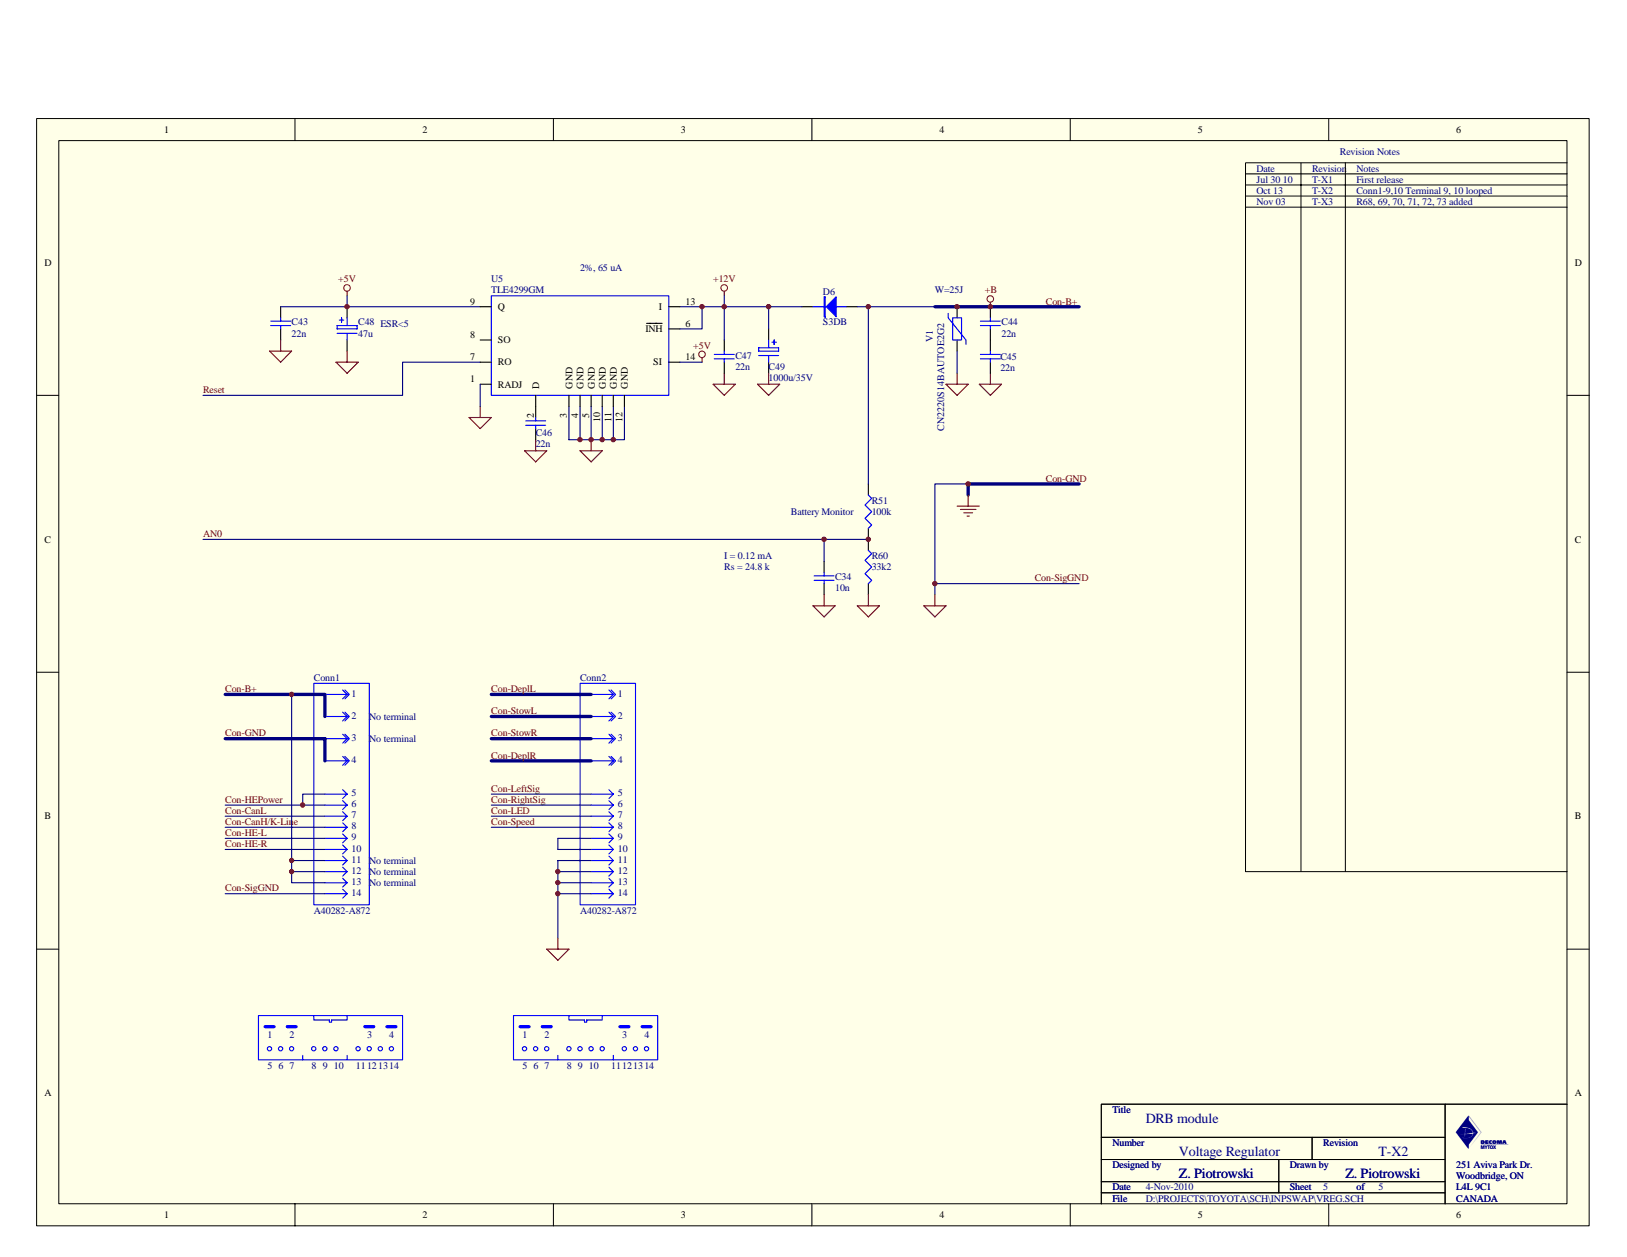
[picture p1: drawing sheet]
<svg xmlns="http://www.w3.org/2000/svg" width="279mm" height="216mm" viewBox="0 0 279 216" stroke-linecap="round" stroke-linejoin="round" font-family="sans-serif">
<path d="M6.3 20.4h266.6v190.1h-266.6z" fill="#ffffe8"/>
<g fill="none" stroke="#000" stroke-width=".17">
<path d="M6.3 20.4h266.6v190.1h-266.6zM10.1 24.2h259v182.6h-259zM50.7 20.4v3.8M95 20.4v3.8M139.4 20.4v3.8M183.8 20.4v3.8M213.9 31.8h55.2M213.9 33.7h55.2M213.9 35.6h55.2M223.4 28v121.7M228.2 20.4v3.8M231 28v121.7"/>
<path d="M269.1 28h-55.2v121.7h55.2M6.3 67.9h3.8M269.1 67.9h3.8M6.3 115.5h3.8M269.1 115.5h3.8M6.3 163h3.8M269.1 163h3.8M189.1 195.3h59.1M189.1 199.2h59.1M219.6 199.2v5.7M225.3 195.3v3.9M248.2 189.7h-59.1v17.1"/>
<path d="M269.1 189.7h-20.9v17.1M50.7 206.8v3.8M95 206.8v3.8M139.4 206.8v3.8M183.8 206.8v3.8M189.1 204.9h59.1M189.1 203h59.1M228.2 206.8v3.8"/>
</g>
<g fill="none" stroke="#800000" stroke-width=".17">
<circle cx="59.6" cy="49.5" r=".57"/>
<circle cx="124.4" cy="49.5" r=".57"/>
<circle cx="170.1" cy="51.3" r=".56"/>
<circle cx="120.5" cy="60.9" r=".57"/>
</g>
<g fill="none" stroke="#800000" stroke-width=".19">
<path d="M48.2 58.4v1.9M59.6 50v.8M124.4 50v.8M170.1 51.9v.8M46.3 60.3h3.8l-1.9 1.9zM57.7 62.2h3.8l-1.9 1.9zM59.6 60.3v1.9M80.6 71.7h3.8l-1.9 1.9zM82.5 69.8v1.9M90.1 77.4h3.8l-1.9 1.9zM92 75.5v1.9M99.6 77.4h3.8l-1.9 1.9z"/>
<path d="M101.5 75.5v1.9M120.6 61.4v.8M122.5 66h3.8l-1.9 1.9zM124.4 64.1v1.9M130.1 66h3.8l-1.9 1.9zM132 64.1v1.9M162.5 66h3.8l-1.9 1.9zM164.4 64.1v1.9M168.2 66h3.8l-1.9 1.9zM170.1 64.1v1.9M164.4 86.9h3.8M164.9 87.5h2.7"/>
<path d="M165.5 88.1h1.5M166.1 88.6h.4M166.3 85v1.9M139.6 104.1h3.8l-1.9 1.9zM141.5 102.2v1.9M147.2 104.1h3.8l-1.9 1.9zM149.1 102.2v1.9M158.6 104.1h3.9l-2 1.9zM160.5 102.2v1.9M93.9 163h3.8l-1.9 1.9zM95.8 161.1v1.9"/>
</g>
<g fill="none" stroke="#000" stroke-width=".19">
<path d="M213.9 29.9h55.2M48.2 52.7v1.9M48.2 56.5v1.9M59.6 52.7v1.9M59.6 58.4v1.9M82.5 52.7h1.9M82.5 58.4h1.9M111 55.5h2.7M114.9 52.7h1.9M114.9 56.5h1.9M124.4 58.4v1.9M132 56.5v1.9"/>
<path d="M137.7 52.7h1.9M145.3 52.7h1.9M164.4 52.7v1.9M164.4 58.4v1.9M170.1 52.7v1.9M170.1 56.5v3.8M82.5 62.2h1.9M82.5 66h1.9M92 67.9v3.8M92 73.6v1.9M97.7 67.9v1.9M99.6 67.9v1.9"/>
<path d="M101.5 67.9v1.9M103.4 67.9v1.9M105.3 67.9v1.9M107.2 67.9v1.9M114.9 62.2h1.9M124.4 62.2v1.9M132 62.2v1.9M170.1 62.2v1.9M141.5 96.4v1.9M149.1 83.1v1.9M149.1 90.7v3.8M141.5 100.2v2"/>
<path d="M149.1 100.2v2"/>
</g>
<g fill="none" stroke="#00f" stroke-width=".19">
<path d="M46.5 55.9h3.4M46.5 55.2h3.4M48.2 54.6v.6M48.2 55.9v.6M57.9 55.9h3.4v.6h-3.4zM57.9 57.3h3.4M58.3 55h.7M58.7 54.6v.8M59.6 54.6v1.3M59.6 57.3v1.1M84.4 50.8h30.5v17.1h-30.5zM130.3 59.7h3.4v.6h-3.4z"/>
<path d="M132 58.4v1.3M132.6 58.8h.7M132.9 58.4v.8M139.6 52.7h5.7M162.8 53.8v.8l3.1 3.8v.8M163.6 54.6h1.5v3.8h-1.5zM168.4 55.9h3.4M168.4 55.2h3.4M170.1 54.6v.6M170.1 55.9v.6M90.3 73h3.4M90.3 72.3h3.4"/>
<path d="M92 71.7v.6M92 73v.6M122.7 61.6h3.4M122.7 60.9h3.4M124.4 60.3v.6M124.4 61.6v.6M130.3 61.1h3.4M132 61.1v1.1M168.4 61.6h3.4M168.4 60.9h3.4M170.1 60.3v.6M170.1 61.6v.6"/>
<path d="M139.8 99.7h3.4M139.8 98.9h3.4M141.5 98.3v.6M141.5 99.7v.5M149.1 85l.6 .6-1.2 1.1 1.2 1.2-1.2 1.1 1.2 1.2-.6 .5M149.1 94.5l.6 .6-1.2 1.1 1.2 1.2-1.2 1.1 1.2 1.2-.6 .5M53.9 117.4h9.5v38h-9.5zM55.8 119.3h3.8M58.8 118.5l.8 .8M59.2 118.5l.8 .8-.8 .7M59.6 119.3l-.8 .7M99.6 117.4h9.5v38h-9.5z"/>
<path d="M101.5 119.3h3.8M104.6 118.5l.7 .8M104.9 118.5l.8 .8-.8 .7M105.3 119.3l-.7 .7M55.8 136.4h3.8M55.8 138.3h3.8M55.8 123.1h3.8M55.8 126.9h3.8M55.8 130.7h3.8M58.8 135.6l.8 .8M58.8 137.5l.8 .8M58.8 139.4l.8 .8"/>
<path d="M58.8 122.3l.8 .8M58.8 126.1l.8 .8M58.8 129.9l.8 .8M59.2 122.3l.8 .8-.8 .7M59.2 126.1l.8 .8-.8 .7M59.2 129.9l.8 .8-.8 .7M59.6 136.4l-.8 .8M59.6 138.3l-.8 .7M59.6 123.1l-.8 .7M59.6 126.9l-.8 .7M59.6 130.7l-.8 .7M101.5 136.4h3.8"/>
<path d="M101.5 138.3h3.8M101.5 123.1h3.8M101.5 126.9h3.8M101.5 130.7h3.8M104.6 135.6l.7 .8M104.6 137.5l.7 .8M104.6 139.4l.7 .8M104.6 122.3l.7 .8M104.6 126.1l.7 .8M104.6 129.9l.7 .8M104.9 122.3l.8 .8-.8 .7M104.9 126.1l.8 .8-.8 .7"/>
<path d="M104.9 129.9l.8 .8-.8 .7M105.3 136.4l-.7 .8M105.3 138.3l-.7 .7M105.3 123.1l-.7 .7M105.3 126.9l-.7 .7M105.3 130.7l-.7 .7M55.8 140.2h3.8M55.8 142.1h3.8M55.8 144h3.8M55.8 145.9h3.8M55.8 147.8h3.8M55.8 149.7h3.8"/>
<path d="M55.8 151.6h3.8M55.8 153.5h3.8M58.8 141.3l.8 .8M58.8 143.2l.8 .8M58.8 145.1l.8 .8M58.8 147l.8 .8M58.8 148.9l.8 .8M58.8 150.9l.8 .7M58.8 152.7l.8 .8M59.6 140.2l-.8 .7M59.6 142.1l-.8 .8M59.6 144l-.8 .8"/>
<path d="M59.6 145.9l-.8 .8M59.6 147.8l-.8 .8M59.6 149.7l-.8 .8M59.6 151.6l-.8 .8M59.6 153.5l-.8 .8M101.5 140.2h3.8M101.5 142.1h3.8M101.5 144h3.8M101.5 145.9h3.8M101.5 147.8h3.8M101.5 149.7h3.8M101.5 151.6h3.8"/>
<path d="M101.5 153.5h3.8M104.6 141.3l.7 .8M104.6 143.2l.7 .8M104.6 145.1l.7 .8M104.6 147l.7 .8M104.6 148.9l.7 .8M104.6 150.9l.7 .7M104.6 152.7l.7 .8M105.3 140.2l-.7 .7M105.3 142.1l-.7 .8M105.3 144l-.7 .8M105.3 145.9l-.7 .8"/>
<path d="M105.3 147.8l-.7 .8M105.3 149.7l-.7 .8M105.3 151.6l-.7 .8M105.3 153.5l-.7 .8M44.4 174.4h24.7v7.6h-24.7zM53.9 174.4v.8h2.7v.4h.3v-.4h2.7v-.8M88.2 174.4h24.7v7.6h-24.7zM97.7 174.4v.8h2.7v.4h.4v-.4h2.6v-.8M52 181.3v.7M59.6 181.3v.7M95.8 181.3v.7M105.3 181.3v.7"/>
<circle cx="46.3" cy="180.1" r=".37"/>
<circle cx="48.2" cy="180.1" r=".37"/>
<circle cx="50.1" cy="180.1" r=".36"/>
<circle cx="53.9" cy="180.1" r=".37"/>
<circle cx="55.8" cy="180.1" r=".37"/>
<circle cx="57.7" cy="180.1" r=".37"/>
<circle cx="61.5" cy="180.1" r=".37"/>
<circle cx="63.4" cy="180.1" r=".37"/>
<circle cx="65.3" cy="180.1" r=".37"/>
<circle cx="67.2" cy="180.1" r=".37"/>
<circle cx="90.1" cy="180.1" r=".37"/>
<circle cx="92" cy="180.1" r=".37"/>
<circle cx="93.9" cy="180.1" r=".37"/>
<circle cx="97.7" cy="180.1" r=".37"/>
<circle cx="99.6" cy="180.1" r=".37"/>
<circle cx="101.5" cy="180.1" r=".37"/>
<circle cx="103.4" cy="180.1" r=".37"/>
<circle cx="107.2" cy="180.1" r=".37"/>
<circle cx="109.1" cy="180.1" r=".37"/>
<circle cx="111" cy="180.1" r=".37"/>
</g>
<g fill="#00f" stroke="#00f" stroke-width=".19">
<path d="M143.6 51v3.4l-1.7-1.7z"/>
<path d="M141.5 51h.2v3.4h-.2z" fill-rule="evenodd"/>
</g>
<path d="M160.5 52.7h24.8M185.3 83.1h-19v1.9M38.7 119.3h17.1v3.8M84.4 119.3h17.1M38.7 126.9h17.1v3.8M84.4 126.9h17.1M84.4 123.1h17.1M84.4 130.7h17.1" fill="none" stroke="#000080" stroke-width=".57"/>
<g fill="none" stroke="#000080" stroke-width=".19">
<path d="M48.2 52.7h34.3M59.6 50.8v1.9M116.8 52.7h20.9M120.6 52.7v3.8h-3.8M124.4 50.8v7.6M132 52.7v3.8M147.2 52.7h13.3M149.1 52.7v30.4M82.5 62.2h-13.4v5.7h-34.2M82.5 66v3.8M97.7 69.8v5.7h9.5v-5.7M99.6 69.8v5.7"/>
<path d="M101.5 69.8v5.7M103.4 69.8v5.7M105.3 69.8v5.7M116.8 62.2h3.8M164.4 60.3v3.8M34.9 92.6h114.2M141.5 92.6v3.8M166.3 83.1h-5.8v17.1M50.1 119.3v32.3h5.7M185.3 100.2h-24.8v2M38.7 138.3h17.1M55.8 136.4h-3.8v1.9"/>
<path d="M84.4 138.3h17.1M84.4 136.4h17.1M38.7 153.5h17.1M38.7 140.2h17.1M38.7 142.1h17.1M38.7 144h17.1M38.7 145.9h17.1M50.1 147.8h5.7M50.1 149.7h5.7M84.4 140.2h17.1M84.4 142.1h17.1M95.8 153.5h5.7"/>
<path d="M95.8 149.7h5.7M95.8 151.6h5.7M101.5 144h-5.7v1.9h5.7M101.5 147.8h-5.7v13.3"/>
</g>
<g fill="#800000" stroke="#800000" stroke-width=".17">
<circle cx="59.6" cy="52.7" r=".38"/>
<circle cx="105.3" cy="75.5" r=".38"/>
<circle cx="101.5" cy="75.5" r=".38"/>
<circle cx="99.6" cy="75.5" r=".38"/>
<circle cx="103.4" cy="75.5" r=".38"/>
<circle cx="132" cy="52.7" r=".38"/>
<circle cx="149.1" cy="52.7" r=".38"/>
<circle cx="149.1" cy="92.6" r=".38"/>
<circle cx="141.5" cy="92.6" r=".38"/>
<circle cx="124.4" cy="52.7" r=".38"/>
<circle cx="170.1" cy="52.7" r=".38"/>
<circle cx="164.3" cy="52.7" r=".38"/>
<circle cx="166.2" cy="83.1" r=".38"/>
<circle cx="160.5" cy="100.2" r=".38"/>
<circle cx="120.6" cy="52.7" r=".38"/>
<circle cx="52" cy="138.3" r=".38"/>
<circle cx="50.1" cy="119.3" r=".37"/>
<circle cx="50.1" cy="149.7" r=".37"/>
<circle cx="50.1" cy="147.8" r=".37"/>
<circle cx="95.8" cy="149.7" r=".38"/>
<circle cx="95.8" cy="151.6" r=".37"/>
<circle cx="95.8" cy="153.5" r=".38"/>
</g>
<path d="M45.5 176.3h1.6M49.3 176.3h1.5M62.7 176.3h1.5M66.5 176.3h1.5M89.3 176.3h1.5M93.1 176.3h1.6M106.5 176.3h1.5M110.3 176.3h1.5" fill="none" stroke="#00f" stroke-width=".57"/>
<text font-size="5.7" fill="#000080" x="250.1" y="195.6">dy</text>
<g font-size="2.4" fill="#000080">
<text x="196.7" y="192.9">DRB module</text>
<text x="202.5" y="202.4">Z. Piotrowski</text>
<text x="202.5" y="198.6">Voltage Regulator</text>
<text x="231" y="202.4">Z. Piotrowski</text>
<text x="236.7" y="198.6">T-X2</text>
</g>
<g font-size="1.7">
<text x="28.2" y="22.8">1</text>
<text x="72.6" y="22.8">2</text>
<text x="116.9" y="22.8">3</text>
<text x="161.3" y="22.8">4</text>
<text x="205.7" y="22.8">5</text>
<text x="250.1" y="22.8">6</text>
<text x="7.6" y="45.6">D</text>
<text x="270.4" y="45.6">D</text>
<text x="80.8" y="52.3">9</text>
<text x="85.5" y="53.2">Q</text>
<text x="113.1" y="53.2">I</text>
<text x="117.7" y="52.3">13</text>
<text x="80.8" y="58">8</text>
<text x="85.5" y="58.9">SO</text>
<text x="110.8" y="57">INH</text>
<text x="117.7" y="56.1">6</text>
<text x="80.8" y="65.6">1</text>
<text x="80.8" y="61.8">7</text>
<text x="85.5" y="62.8">RO</text>
<text x="112.2" y="62.8">SI</text>
<text x="117.7" y="61.8">14</text>
<text x="85.5" y="66.6">RADJ</text>
<text x="91.7" y="71.7" transform="rotate(-90 91.7 71.7)">2</text>
<text x="92.6" y="66.8" transform="rotate(-90 92.6 66.8)">D</text>
<text x="97.4" y="71.7" transform="rotate(-90 97.4 71.7)">3</text>
<text x="98.3" y="66.8" transform="rotate(-90 98.3 66.8)">GND</text>
<text x="99.3" y="71.7" transform="rotate(-90 99.3 71.7)">4</text>
<text x="100.2" y="66.8" transform="rotate(-90 100.2 66.8)">GND</text>
<text x="101.2" y="71.7" transform="rotate(-90 101.2 71.7)">5</text>
<text x="102.1" y="66.8" transform="rotate(-90 102.1 66.8)">GND</text>
<text x="104" y="66.8" transform="rotate(-90 104 66.8)">GND</text>
<text x="105.9" y="66.8" transform="rotate(-90 105.9 66.8)">GND</text>
<text x="107.8" y="66.8" transform="rotate(-90 107.8 66.8)">GND</text>
<text x="103.1" y="72.5" transform="rotate(-90 103.1 72.5)">10</text>
<text x="105" y="72.5" transform="rotate(-90 105 72.5)">11</text>
<text x="106.9" y="72.5" transform="rotate(-90 106.9 72.5)">12</text>
<text x="7.6" y="93.2">C</text>
<text x="270.4" y="93.2">C</text>
<text x="7.6" y="140.7">B</text>
<text x="270.4" y="140.7">B</text>
<text x="7.6" y="188.3">A</text>
<text x="270.4" y="188.3">A</text>
<text x="28.2" y="209.2">1</text>
<text x="72.6" y="209.2">2</text>
<text x="116.9" y="209.2">3</text>
<text x="161.3" y="209.2">4</text>
<text x="205.7" y="209.2">5</text>
<text x="250.1" y="209.2">6</text>
</g>
<g font-size="1.7" fill="#000080">
<text x="215.8" y="29.5">Date</text>
<text x="225.3" y="29.5">Revision</text>
<text x="230.1" y="26.6">Revision Notes</text>
<text x="232.9" y="29.5">Notes</text>
<text x="215.8" y="31.4">Jul 30 10</text>
<text x="215.8" y="33.3">Oct 13</text>
<text x="215.8" y="35.2">Nov 03</text>
<text x="225.3" y="35.2">T-X3</text>
<text x="225.3" y="33.3">T-X2</text>
<text x="225.3" y="31.4">T-X1</text>
<text x="232.9" y="33.3">Conn1-9,10 Terminal 9, 10 looped</text>
<text x="232.9" y="35.2">R68, 69, 70, 71, 72, 73 added</text>
<text x="232.9" y="31.4">First release</text>
<text x="99.6" y="46.6">2%, 65 uA</text>
<text x="84.4" y="48.5">U5</text>
<text x="84.4" y="50.4">TLE4299GM</text>
<text x="141.3" y="50.6">D6</text>
<text x="160.5" y="50.4">W=25J</text>
<text x="50.1" y="55.9">C43</text>
<text x="50.1" y="57.8">22n</text>
<text x="61.5" y="55.9">C48 ESR&lt;5</text>
<text x="61.5" y="57.8">47u</text>
<text x="141.3" y="55.9">S3DB</text>
<text x="160.2" y="58.8" transform="rotate(-90 160.2 58.8)">V1</text>
<text x="172" y="55.9">C44</text>
<text x="172" y="57.8">22n</text>
<text x="126.3" y="61.6">C47</text>
<text x="126.3" y="63.5">22n</text>
<text x="132" y="63.5">C49</text>
<text x="132" y="65.4">1000u/35V</text>
<text x="171.8" y="61.8">C45</text>
<text x="171.8" y="63.7">22n</text>
<text x="92" y="74.9">C46</text>
<text x="92" y="76.8">22n</text>
<text x="162.1" y="74" transform="rotate(-90 162.1 74)">CN2220S14BAUTOE2G2</text>
<text x="135.8" y="88.4">Battery Monitor</text>
<text x="149.7" y="86.5">R51</text>
<text x="149.7" y="88.4">100k</text>
<text x="124.4" y="96">I = 0.12 mA</text>
<text x="124.4" y="97.9">Rs = 24.8 k</text>
<text x="143.4" y="99.7">C34</text>
<text x="143.4" y="101.6">10n</text>
<text x="149.7" y="96">R60</text>
<text x="149.7" y="97.9">33k2</text>
<text x="53.9" y="117">Conn1</text>
<text x="60.4" y="119.6">1</text>
<text x="99.6" y="117">Conn2</text>
<text x="106.1" y="119.6">1</text>
<text x="60.4" y="123.4">2</text>
<text x="63.4" y="123.6">No terminal</text>
<text x="106.1" y="123.4">2</text>
<text x="60.4" y="127.2">3</text>
<text x="60.4" y="131">4</text>
<text x="63.4" y="127.4">No terminal</text>
<text x="106.1" y="127.2">3</text>
<text x="106.1" y="131">4</text>
<text x="60.4" y="136.8">5</text>
<text x="106.1" y="136.8">5</text>
<text x="60.4" y="138.7">6</text>
<text x="60.4" y="140.5">7</text>
<text x="60.4" y="142.5">8</text>
<text x="106.1" y="138.7">6</text>
<text x="106.1" y="140.5">7</text>
<text x="106.1" y="142.5">8</text>
<text x="60.4" y="144.4">9</text>
<text x="60.4" y="146.3">10</text>
<text x="60.4" y="148.2">11</text>
<text x="63.4" y="148.4">No terminal</text>
<text x="106.1" y="144.4">9</text>
<text x="106.1" y="146.3">10</text>
<text x="106.1" y="148.2">11</text>
<text x="60.4" y="150.1">12</text>
<text x="60.4" y="152">13</text>
<text x="60.4" y="153.9">14</text>
<text x="63.4" y="150.3">No terminal</text>
<text x="63.4" y="152.2">No terminal</text>
<text x="106.1" y="150.1">12</text>
<text x="106.1" y="152">13</text>
<text x="106.1" y="153.9">14</text>
<text x="53.9" y="156.9">A40282-A872</text>
<text x="99.6" y="156.9">A40282-A872</text>
<text x="45.9" y="178.2">1</text>
<text x="49.7" y="178.2">2</text>
<text x="63" y="178.2">3</text>
<text x="66.8" y="178.2">4</text>
<text x="89.7" y="178.2">1</text>
<text x="93.5" y="178.2">2</text>
<text x="106.8" y="178.2">3</text>
<text x="110.7" y="178.2">4</text>
<text x="45.9" y="183.5">5 6 7</text>
<text x="53.5" y="183.5">8 9 10</text>
<text x="61.1" y="183.5">11121314</text>
<text x="89.7" y="183.5">5 6 7</text>
<text x="97.3" y="183.5">8 9 10</text>
<text x="104.9" y="183.5">11121314</text>
<text x="191" y="191.2">Title</text>
<text x="191" y="196.8">Number</text>
<text x="227.2" y="196.8">Revision</text>
<text x="191" y="200.7">Designed by</text>
<text x="221.5" y="200.7">Drawn by</text>
<text x="250.1" y="200.7">251 Aviva Park Dr.</text>
<text x="250.1" y="202.6">Woodbridge, ON</text>
<text x="191" y="206.4">File</text>
<text x="191" y="204.5">Date</text>
<text x="196.7" y="204.5">4-Nov-2010</text>
<text x="196.7" y="206.4">D:\PROJECTS\TOYOTA\SCH\INPSWAP\VREG.SCH</text>
<text x="221.5" y="204.5">Sheet</text>
<text x="227.2" y="204.5">5</text>
<text x="232.9" y="204.5">of</text>
<text x="236.7" y="204.5">5</text>
<text x="250.1" y="204.5">L4L 9C1</text>
<text x="250.1" y="206.4">CANADA</text>
</g>
<g font-size="1.7" fill="#800000">
<text x="58.1" y="48.5">+5V</text>
<text x="122.5" y="48.5">+12V</text>
<text x="169.1" y="50.4">+B</text>
<text x="179.6" y="52.3">Con-B+</text>
<text x="119" y="59.9">+5V</text>
<text x="34.9" y="67.5">Reset</text>
<text x="179.6" y="82.7">Con-GND</text>
<text x="34.9" y="92.2">AN0</text>
<text x="177.7" y="99.8">Con-SigGND</text>
<text x="38.7" y="118.9">Con-B+</text>
<text x="84.4" y="118.9">Con-DeplL</text>
<text x="84.4" y="122.7">Con-StowL</text>
<text x="38.7" y="126.5">Con-GND</text>
<text x="84.4" y="130.3">Con-DeplR</text>
<text x="84.4" y="126.5">Con-StowR</text>
<text x="38.7" y="137.9">Con-HEPower</text>
<text x="84.4" y="136">Con-LeftSig</text>
<text x="84.4" y="137.9">Con-RightSig</text>
<text x="38.7" y="143.6">Con-HE-L</text>
<text x="38.7" y="139.8">Con-CanL</text>
<text x="38.7" y="141.7">Con-CanH/K-Line</text>
<text x="84.4" y="139.8">Con-LED</text>
<text x="84.4" y="141.7">Con-Speed</text>
<text x="38.7" y="145.5">Con-HE-R</text>
<text x="38.7" y="153.1">Con-SigGND</text>
</g>
</svg>
